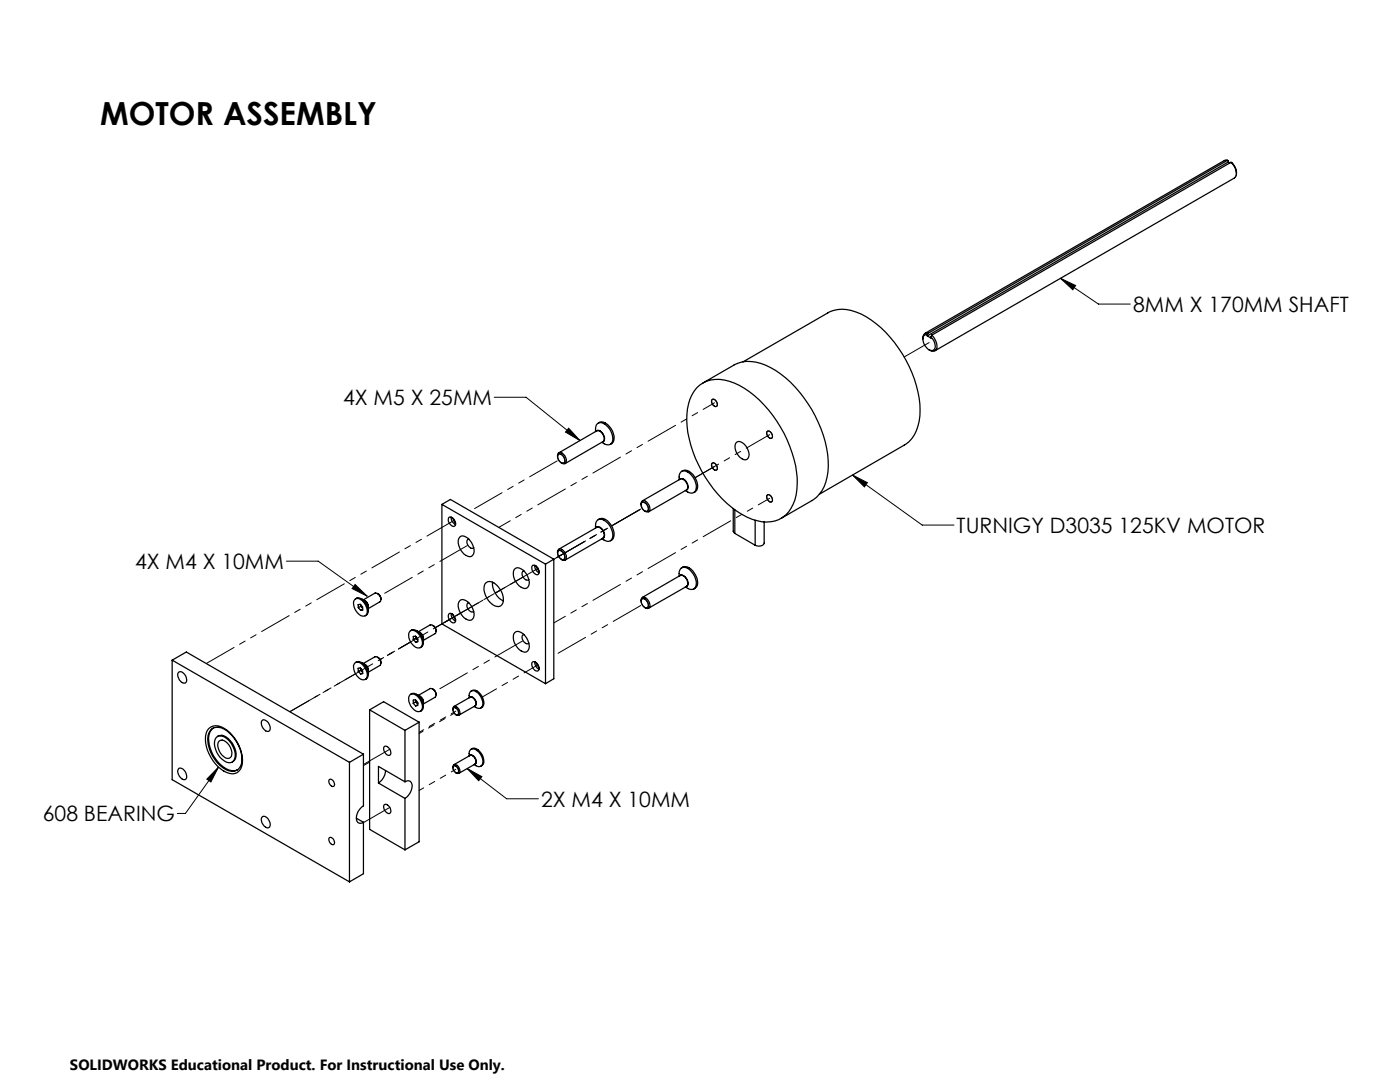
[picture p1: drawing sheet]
<svg xmlns="http://www.w3.org/2000/svg" width="279mm" height="216mm" viewBox="0 0 279 216" stroke-linecap="round" stroke-linejoin="round" font-family="sans-serif">
<path d="M211.6 55.5l3.1 1.5-.6 .8zM211.6 55.5l7.6 5.2h6.4M98.6 79.3h6.4l10.7 8.6M113.5 85.4l2.2 2.5-2.8-1.7zM170.1 94.8l3 1.5-.6 .9zM170.1 94.8l13.9 10h6.4M57.2 112h6.3l9.8 7M70.9 116.6l2.4 2.4-3-1.6zM43.6 153.1l-1.5 2.9-.8-.5zM43.6 153.1l-6.6 9.2h-1.6M93.2 153.4l3 1.6-.7 .8zM93.2 153.4l7.9 6h6.4" fill="none" stroke="#000" stroke-width=".2"/>
<path d="M170.1 94.8l3 1.5-.6 .9zM211.6 55.5l3.1 1.5-.6 .8zM113.5 85.4l2.2 2.5-2.8-1.7zM70.9 116.6l2.4 2.4-3-1.6zM93.2 153.4l3 1.6-.7 .8zM43.6 153.1l-1.5 2.9-.8-.5z" fill="#000"/>
<g fill="none" stroke="#000" stroke-width=".25">
<path d="M245 32h-.7l-59.7 34.5M245 32l-59.8 34.5M245 32l.1 .1v.2M245.1 32.3l-60 34.7M245.1 32.3l.4 .2M245.7 32.4a2.68 2.68 0 0 1 .9 2.9l-60 34.7M245.7 32.4l.7 .8 .4 1.4M245.7 32.4l-59.8 34.5M139.1 77.4a6.1 6.1 0 0 1 6.5-1.3 19.5 19.5 0 0 1 10.2 9.2 21.4 21.4 0 0 1 3.2 12.4 6.8 6.8 0 0 1-4.3 6.3 9.6 9.6 0 0 1-7.6-2 24.6 24.6 0 0 1-10-18.1 9.5 9.5 0 0 1 2-6.5zM140.3 76.4l6.2-3.6a6.8 6.8 0 0 1 6.3 0 22.7 22.7 0 0 1 11 12.7 15.9 15.9 0 0 1 .7 11.5 6.6 6.6 0 0 1-2.4 2.9l-6.2 3.5M142 79.8l.2-.1a.93 .93 0 0 1 .8 1.4 .97 .97 0 0 1-1-1.3zM148.3 72.2l16.9-9.8a6.9 6.9 0 0 1 6.6 .3 23.5 23.5 0 0 1 11.4 15.5 11.5 11.5 0 0 1-1.2 9.3l-1.2 1.1-17.3 10"/>
<path d="M185.1 66.8a.73 .73 0 0 0-.8 .2 .73 .73 0 0 0-.1 .8 2.47 2.47 0 0 0 1.7 2.2 .8 .8 0 0 0 .7-1.2l-.3-.9-.5-.7M185.1 67l.7 .5v-.3M185.1 66.8v.2M185.2 66.5a.88 .88 0 0 0-.8 .3 .88 .88 0 0 0-.2 .9M185.2 66.5l-.1 .3M185.9 66.9l.9 1.3a1.23 1.23 0 0 1-.5 1.9l-.9-.3M185.9 66.9l-.1 .3M111.3 91.1v-.2a.54 .54 0 0 1 .2-.6 .54 .54 0 0 1 .6 .1 1.65 1.65 0 0 1 .7 2.1l-.2 .1-.6-.2M111.3 90.8l.2-.2a1.23 1.23 0 0 1 1.1 1.8 1.13 1.13 0 0 1-1.3-1.4zM111.5 90.3l7.6-4.3a1.43 1.43 0 0 1 1.2 2.1l-7.5 4.4M118.9 86.1a1.69 1.69 0 0 1 .6-1.7 2.77 2.77 0 0 1 2.7 2.3 1.43 1.43 0 0 1-.7 2.1l-.7-.1-.7-.4M119 86a.56 .56 0 0 1 .8 0 1.51 1.51 0 0 1 .6 2.1l-.1 .1"/>
<path d="M119.4 84.5l.2-.2a1.71 1.71 0 0 1 2 .8 2.52 2.52 0 0 1 .5 3.4l-.3 .2M128.2 99.9l7.5-4.3a1.47 1.47 0 0 1 1.5 1.9l-7.8 4.6M135.5 95.7a1.58 1.58 0 0 1 .6-1.7 2.86 2.86 0 0 1 2.9 2.8 1.13 1.13 0 0 1-.3 1.3 1.13 1.13 0 0 1-1.3 .2l-.6-.4M135.7 95.6a.86 .86 0 0 1 1.3 .5 1.04 1.04 0 0 1-.1 1.7M136 94.1l.3-.2a2.31 2.31 0 0 1 2.6 1.7 1.92 1.92 0 0 1-.2 2.5l-.2 .2M142 92.5l.2-.1a.93 .93 0 0 1 .8 1.4 .97 .97 0 0 1-1-1.3zM147.1 88.2a1.77 1.77 0 0 1 2 1.2 1.54 1.54 0 0 1-.3 2.4 2.61 2.61 0 0 1-1.9-3.4zM153.2 98.7a.93 .93 0 0 1 .8 1.5 .93 .93 0 0 1-.8-1.5zM153.2 86a.93 .93 0 0 1 .8 1.5 .93 .93 0 0 1-.8-1.5zM70.9 119.5a1.61 1.61 0 0 1 1.9 1 1.82 1.82 0 0 1 .2 2.3 1.54 1.54 0 0 1-2-1l-.2-.4a1.71 1.71 0 0 1 .1-1.9zM71.2 119.4a2.1 2.1 0 0 1 2.2 1.9 1.18 1.18 0 0 1-.5 1.6M71.2 119.4l-.3 .1"/>
<path d="M72.1 119.5l1 .7a1.96 1.96 0 0 1 .4 1.6M72.5 119.7l2.3-1.3a1.16 1.16 0 0 1 1 1.7l-2.3 1.3M72.6 119.8h.1a1.51 1.51 0 0 1 .8 1.5M75.3 118.4l.5 .4 .2 .8M88.2 100.6l20.7 12M88.2 100.6v23.9l20.7 11.9M88.2 100.6l1.7-.9 20.6 11.9M89.7 103.2a1.23 1.23 0 0 1 1.1 1.8 1.14 1.14 0 0 1-1.3-1.4zM90.1 103.2a1.47 1.47 0 0 0 .8 1.5M90.3 103.3l.6 1.1M91.7 107.2a1.42 1.42 0 0 1 2.1 .6l.5 .9a1.52 1.52 0 0 1-.5 2.4 3.1 3.1 0 0 1-2.3-3.6zM91.7 119.9a1.42 1.42 0 0 1 2.1 .6l.5 .9a1.52 1.52 0 0 1-.5 2.4 3.1 3.1 0 0 1-2.3-3.6z"/>
<path d="M93.6 107.6h-.1a.94 .94 0 0 0 .1 1.5l.6 .3 .3-.1M97 116.2a1.76 1.76 0 0 1 2.3 .8 3.2 3.2 0 0 1 .8 3.7 1.58 1.58 0 0 1-2.2-.4 3.7 3.7 0 0 1-1.1-3.8zM98.3 116.2a4.2 4.2 0 0 0 2.2 3.7M102.7 113.6a1.45 1.45 0 0 1 2.1 .6l.5 .9a1.52 1.52 0 0 1-.5 2.3 2.97 2.97 0 0 1-2.1-3.8zM104.6 113.9h-.1a.94 .94 0 0 0 .1 1.6l.6 .3 .4-.2M106.2 113a.7 .7 0 0 1 1.2 .4 .86 .86 0 0 1-.2 1.3 1.39 1.39 0 0 1-1-1.7zM106.7 112.8v.2a1.59 1.59 0 0 0 .9 1.3M107 112.9l.6 1.1M108.9 112.6v23.8M110.5 111.6l-1.6 1M110.5 111.6v23.8l-1.6 1M111.3 110.3v-.2a.54 .54 0 0 1 .2-.5 .54 .54 0 0 1 .6 0 1.59 1.59 0 0 1 .7 2.1l-.5 .1-.3-.2"/>
<path d="M111.3 110l.2-.1a1.21 1.21 0 0 1 1.1 1.7 1.09 1.09 0 0 1-1.3-1.4zM111.5 109.6l7.6-4.4a1.41 1.41 0 0 1 1.2 2.2l-7.5 4.4M118.9 105.3a1.3 1.3 0 0 1 .9-1.7 3.2 3.2 0 0 1 2.3 4.1 1 1 0 0 1-1.5 .1l-.5-.3M119 105.3a.9 .9 0 0 1 1.3 .5 1.05 1.05 0 0 1 0 1.6M119.4 103.7l.2-.2a1.62 1.62 0 0 1 2 .8 2.52 2.52 0 0 1 .5 3.4l-.3 .2M128 119.9v-.1a.54 .54 0 0 1 .2-.6 .54 .54 0 0 1 .6 .1l.3 .2a1.4 1.4 0 0 1 .4 1.9h-.5l-.3-.2M128 100.7a.63 .63 0 0 1 .3-.8 .63 .63 0 0 1 .8 .3 1.4 1.4 0 0 1 .4 1.9h-.5l-.3-.1M128.2 119.5a1.25 1.25 0 0 1 1.1 1.7 1.11 1.11 0 0 1-1.3-1.3zM128.2 100.2a1.26 1.26 0 0 1 1.1 1.8 1.14 1.14 0 0 1-1.2-.5 1.14 1.14 0 0 1 .1-1.3zM128.2 119.2l7.5-4.4a1.48 1.48 0 0 1 1.3 2.2l-7.6 4.4M135.5 115a1.3 1.3 0 0 1 1-1.8 3.2 3.2 0 0 1 2.2 4.1 1.38 1.38 0 0 1-1.9-.2M135.7 114.9l.2-.1a1.52 1.52 0 0 1 1.2 2.2l-.2 .1"/>
<path d="M136 113.3a1.56 1.56 0 0 1 2.3 .6l.3 .5a2.62 2.62 0 0 1 .4 2.7l-.5 .4M146.3 101.5v4.5l.3 .4M146.6 106.4l4.1 2.4M146.6 101.7v4.7M150.7 103.8v5M152.5 104.1v4.3a1.23 1.23 0 0 1-1.8 .4M34.4 131.7l35.3 20.4M34.4 131.7v23.9l35.3 20.4M34.4 131.7l2.8-1.6 35.3 20.4M35.7 134.1a1.38 1.38 0 0 1 1.6 1.5 .56 .56 0 0 1-.3 .6 .56 .56 0 0 1-.6 0 1.83 1.83 0 0 1-.8-1.9zM70.9 132.2a1.61 1.61 0 0 1 1.9 1 1.82 1.82 0 0 1 .2 2.3 1.54 1.54 0 0 1-2-1l-.2-.4a1.71 1.71 0 0 1 .1-1.9zM70.9 132.2a1.28 1.28 0 0 1 1.8 .5l.4 .4a1.78 1.78 0 0 1 0 2.4l-.2 .1"/>
<path d="M71.5 121.2v-.6h.4l.5 .5v.6l-.4 .1M71.5 121.2l.5 .6M71.5 134v-.7h.4l.5 .5v.6l-.4 .1M71.5 134l.5 .5M72 121v-.3l.2 .5M72 133.7v-.3l.2 .5M72 121l-.5 .2M72 121l.2 .2M72 133.7l-.5 .3M72 133.7l.2 .2M72.1 132.2l1 .7a2 2 0 0 1 .4 1.7M72.2 121.2l.2 .1z"/>
<path d="M72.2 133.9l.2 .1M72.2 133.9l.2 .2M72.4 121.6l-.4 .2M72.4 134.3l-.4 .2M72.5 132.4l2.3-1.3a1.16 1.16 0 0 1 1 1.7l-2.3 1.3M72.6 132.5h.1a1.51 1.51 0 0 1 .8 1.5M75.3 131.1l.5 .4 .2 .8M81.9 125.9a1.67 1.67 0 0 1 2 1 1.82 1.82 0 0 1 .1 2.3 1.59 1.59 0 0 1-2-1 2 2 0 0 1-.1-2.3zM81.9 138.6a1.67 1.67 0 0 1 2 1 1.82 1.82 0 0 1 .1 2.3 1.59 1.59 0 0 1-2-1 2 2 0 0 1-.1-2.3zM82 125.8a1.28 1.28 0 0 1 1.7 .6 1.99 1.99 0 0 1 .4 2.7l-.2 .1M82.2 138.4a2.09 2.09 0 0 1 2.2 2 1.09 1.09 0 0 1-.5 1.5M82.2 138.4l-.2 .1"/>
<path d="M82.5 127.6v-.6l.4-.1 .5 .6v.6h-.5M82.5 127.6l.4 .5M83 127.3v-.2l.3 .5M83 127.3l-.5 .3M83 127.3l.3 .3M83.1 125.8l.8 .5a1.85 1.85 0 0 1 .6 1.9M83.1 138.5l.8 .5a1.85 1.85 0 0 1 .6 1.9M83.3 127.6l.1 .1M83.4 127.9l-.5 .2M83.5 126l2.3-1.3a1.16 1.16 0 0 1 1 1.7l-2.3 1.4M83.5 138.7l2.3-1.3a1.16 1.16 0 0 1 1 1.7l-2.3 1.4M83.6 126.1h.1a1.41 1.41 0 0 1 .8 1.5"/>
<path d="M83.6 138.8h.1a1.41 1.41 0 0 1 .8 1.5M86.3 124.8l.5 .3 .2 .9M86.3 137.5l.5 .3 .2 .9M89.7 122.4a1.27 1.27 0 0 1 1.1 1.8 1.14 1.14 0 0 1-1.3-1.4zM90.1 122.4a1.48 1.48 0 0 0 .8 1.5M90.3 122.6l.6 1M93.6 120.3h-.1a.94 .94 0 0 0 .1 1.5l.6 .3 .3-.1M93.6 139.2a1.14 1.14 0 0 1 .7-1.4 2.56 2.56 0 0 1 1.9 3.3 1.02 1.02 0 0 1-1.6-.1M93.7 139.2l.1-.1a1.25 1.25 0 0 1 1.1 1.7l-.2 .1M94 137.9a1.31 1.31 0 0 1 1.9 .6l.3 .4a1.6 1.6 0 0 1-.2 2.4M102.7 126.3a1.45 1.45 0 0 1 2.1 .6l.5 .9a1.52 1.52 0 0 1-.5 2.3 2.97 2.97 0 0 1-2.1-3.8zM104.6 126.6h-.1a.94 .94 0 0 0 .1 1.6l.6 .3 .4-.2"/>
<path d="M106.2 132.2l.2-.2a1.26 1.26 0 0 1 1.1 1.8 1.1 1.1 0 0 1-1.4-1.3zM106.7 132l.3 1 .6 .6M107 132.2l.6 1.1M35.7 153.3a1.5 1.5 0 0 1 1.4 2.1 1.07 1.07 0 0 1-1.5-.8 .96 .96 0 0 1 .1-1.3zM41.7 145.3a2.42 2.42 0 0 1 3 0 7.7 7.7 0 0 1 3.5 7.7 1.96 1.96 0 0 1-2.9 1.2 7.6 7.6 0 0 1-4.1-8zM42.3 145.5a2.79 2.79 0 0 1 3.5 .8 6.6 6.6 0 0 1 2.2 6.5 1.98 1.98 0 0 1-3 .7 7.2 7.2 0 0 1-3.5-6.7l.2-.6zM42.5 145.3a3 3 0 0 0-.7 3.4 6.6 6.6 0 0 0 4.5 5.1l1.1-.2M43.1 147.2a1.54 1.54 0 0 1 2.3 .3 4.2 4.2 0 0 1 1.4 4 1.24 1.24 0 0 1-2 .3 4.2 4.2 0 0 1-1.9-4.3zM43.4 147a1.64 1.64 0 0 1 2.2 .4 4.2 4.2 0 0 1 1.4 4l-.6 .6M43.8 147.8a1.49 1.49 0 0 1 2 .9 1.99 1.99 0 0 1 .2 2.5 1.47 1.47 0 0 1-2-.9l-.3-.5a1.78 1.78 0 0 1 .1-2zM52.4 143.7a1.5 1.5 0 0 1 1.4 2.1 1.09 1.09 0 0 1-1.5-.9 1.02 1.02 0 0 1 .1-1.2zM65.7 155.6l.1-.1a.93 .93 0 0 1 .8 1.4 .97 .97 0 0 1-.9-1.3z"/>
<path d="M69.7 152.1v23.9M72.5 150.5v10.3a2.7 2.7 0 0 0-1.2 3.2 .84 .84 0 0 0 1.2 .1M72.5 150.5l-2.8 1.6M73.8 141.6l2.8-1.6 7 4.1M73.8 141.6l7 4.1M73.8 141.6v23.9l7 4.1M75.5 156.2l5.3 3.1M76.6 149l.2-.1a1.21 1.21 0 0 1 1.1 1.7 1.09 1.09 0 0 1-1.3-1.3zM76.9 153.8a3.2 3.2 0 0 1-1.4 2.4M80.8 156a.88 .88 0 0 1 1-.1 .88 .88 0 0 1 .5 .9 3.3 3.3 0 0 1-1.5 2.5M80.8 145.7v10.3M80.8 159.3v10.3"/>
<path d="M80.8 156l-5.3-3.1v3.3M82.5 140.3v-.6l.4-.1 .5 .6v.6l-.5 .1M82.5 140.3l.4 .6M83 140v-.2l.3 .5M83 140l-.5 .3M83 140l.3 .3M83.3 140.3l.1 .1M83.4 140.6l-.5 .3M83.6 144.1l-2.8 1.6M83.6 144.1v23.9l-2.8 1.6M90.4 141.6v-.2a.45 .45 0 0 1 .7-.4 1.31 1.31 0 0 1 .6 1.7l-.8-.1M90.4 153.2l.1-.6a1.1 1.1 0 0 1 1.1 .5 1.1 1.1 0 0 1 0 1.2l-.7-.1"/>
<path d="M90.5 152.9a.81 .81 0 0 1 .9 .4 .81 .81 0 0 1-.1 .9 .97 .97 0 0 1-.8-1.3zM90.6 141.2a.93 .93 0 0 1 .8 1.4 .95 .95 0 0 1-.8-1.4zM90.6 141l3.2-1.9a1.15 1.15 0 0 1 1.1 1.7l-3.3 1.9M90.6 152.6l3.2-1.9a1.16 1.16 0 0 1 1 1.8l-3.2 1.8M93.6 150.8a1.15 1.15 0 0 1 .6-1.4 2.53 2.53 0 0 1 2 3.2 1.07 1.07 0 0 1-1.6 0M93.7 150.8l.1-.1a1.13 1.13 0 0 1 1.1 .5 1.13 1.13 0 0 1-.1 1.3h-.1M94 149.5a1.19 1.19 0 0 1 1.8 .5 1.96 1.96 0 0 1 .4 2.8l-.2 .1M52.4 162.9a1.48 1.48 0 0 1 1.4 2.1 1.09 1.09 0 0 1-1.5-.8 1.02 1.02 0 0 1 .1-1.3zM65.7 167.3l.1-.2a.93 .93 0 0 1 .8 1.4 .97 .97 0 0 1-.9-1.2zM71.1 163.3l1.4 .8M72.5 164.1v10.2l-2.8 1.7M76.6 160.7l.2-.2a1.21 1.21 0 0 1 1.1 1.7 1.13 1.13 0 0 1-1.3-1.3z"/>
</g>
<g fill="none" stroke="#000" stroke-width=".2" stroke-dasharray="6.3 1.3 1.3 1.3 1.3 1.3">
<path d="M245 32h-.6M246.4 35.5a1.78 1.78 0 0 0-.1-2.3l-.6-.8M185.4 68.4l-4.9 2.8M112 90.7a1.31 1.31 0 0 1 .6 1.6 1.12 1.12 0 0 1-1.1-.5 1.12 1.12 0 0 1 0-1.2l.5 .1M142.6 93.8h.4a.95 .95 0 0 0-.8-1.4 .98 .98 0 0 0 .4 1.4M142.6 81.1h.4a.95 .95 0 0 0-.8-1.4 .98 .98 0 0 0 .4 1.4M142.6 93.1l-3.9 2.2M153.6 87.4h.4a.95 .95 0 0 0-.8-1.4 .98 .98 0 0 0 .4 1.4M76 119.5l-.1-.6-.4-.4M90.7 103.8l-49.5 28.6M99.9 117.7l-1 .6M107.4 113.4l-49.5 28.6"/>
<path d="M107.4 113.4l-.1 .1M112 109.9a1.31 1.31 0 0 1 .6 1.7 1.12 1.12 0 0 1-1.1-.5 1.12 1.12 0 0 1 0-1.3l.5 .1M112 110.7l-1.4 .9M128.7 119.5a1.31 1.31 0 0 1 .6 1.7 1.12 1.12 0 0 1-1.1-.5 1.12 1.12 0 0 1 0-1.2h.5M128.7 100.3a1.31 1.31 0 0 1 .6 1.7 1.12 1.12 0 0 1-1.1-.6 1.12 1.12 0 0 1 0-1.2l.5 .1M153.6 100.1h.4a.95 .95 0 0 0-.8-1.4 .98 .98 0 0 0 .4 1.4M76 132.2l-.1-.6-.4-.4M87 138.5l-.1-.5-.4-.5M87 125.8l-.1-.6-.4-.4M90.7 123l-3.8 2.3M73.8 152.1l-1.2 .7M77.8 149.5l-5.2 3"/>
<path d="M91 152.8l.4 .5a.58 .58 0 0 1-.2 .9l-.6-.5a.58 .58 0 0 1 .2-.9h.2M91 141.2l.4 .5a.58 .58 0 0 1-.2 .9l-.6-.5a.58 .58 0 0 1 .2-.9h.2M77.8 161.1l-5.2 3"/>
</g>
<path d="M82 128.1l-6.1 3.5" fill="none" stroke="#000" stroke-width=".2" stroke-dasharray="6.3 1.3 1.3 1.3 1.3 1.3" stroke-dashoffset="3.5"/>
<path d="M71 134.4l-13.1 7.6" fill="none" stroke="#000" stroke-width=".2" stroke-dasharray="6.3 1.3 1.3 1.3 1.3 1.3" stroke-dashoffset="2"/>
<path d="M128.2 101.4l-17.6 10.2" fill="none" stroke="#000" stroke-width=".2" stroke-dasharray="6.3 1.3 1.3 1.3 1.3 1.3" stroke-dashoffset="-.6"/>
<path d="M94.2 121l-7.3 4.3M91 153.5l-7.4 4.2M91 141.9l-7.4 4.2" fill="none" stroke="#000" stroke-width=".2" stroke-dasharray="6.3 1.3 1.3 1.3 1.3 1.3" stroke-dashoffset="5.3"/>
<path d="M112 91.5l-18.1 10.5M128.7 101.1l-18.1 10.5M128.7 120.4l-18.1 10.4" fill="none" stroke="#000" stroke-width=".2" stroke-dasharray="6.3 1.3 1.3 1.3 1.3 1.3" stroke-dashoffset="-.9"/>
<path d="M107.4 132.6l-11.1 6.5" fill="none" stroke="#000" stroke-width=".2" stroke-dasharray="6.3 1.3 1.3 1.3 1.3 1.3" stroke-dashoffset="3.1"/>
<path d="M90.7 142.3l-7.1 4.1" fill="none" stroke="#000" stroke-width=".2" stroke-dasharray="6.3 1.3 1.3 1.3 1.3 1.3" stroke-dashoffset="5.5"/>
<path d="M142.6 80.4l-43 24.8M153.6 99.4l-43 24.9" fill="none" stroke="#000" stroke-width=".2" stroke-dasharray="6.3 1.3 1.3 1.3 1.3 1.3" stroke-dashoffset="3.7"/>
<path d="M94.2 108.3l-18.3 10.6M105.2 114.7l-18.3 10.5M105.2 127.4l-18.3 10.6" fill="none" stroke="#000" stroke-width=".2" stroke-dasharray="6.3 1.3 1.3 1.3 1.3 1.3" stroke-dashoffset="-1"/>
<path d="M153.6 86.7l-14.9 8.6" fill="none" stroke="#000" stroke-width=".2" stroke-dasharray="6.3 1.3 1.3 1.3 1.3 1.3" stroke-dashoffset=".9"/>
<text font-size="6.3" x="20" y="24.9">MOTOR ASSEMBLY</text>
<g font-size="4.2">
<text x="226.1" y="62.3">8MM X 170MM SHAFT</text>
<text x="68.5" y="80.8">4X M5 X 25MM</text>
<text x="190.9" y="106.4">TURNIGY D3035 125KV MOTOR</text>
<text x="26.9" y="113.6">4X M4 X 10MM</text>
<text x="108" y="160.9">2X M4 X 10MM</text>
<text x="8.6" y="163.9">608 BEARING</text>
</g>
<text font-size="3" x="14" y="213.5">SOLIDWORKS Educational Product. For Instructional Use Only.</text>
</svg>
